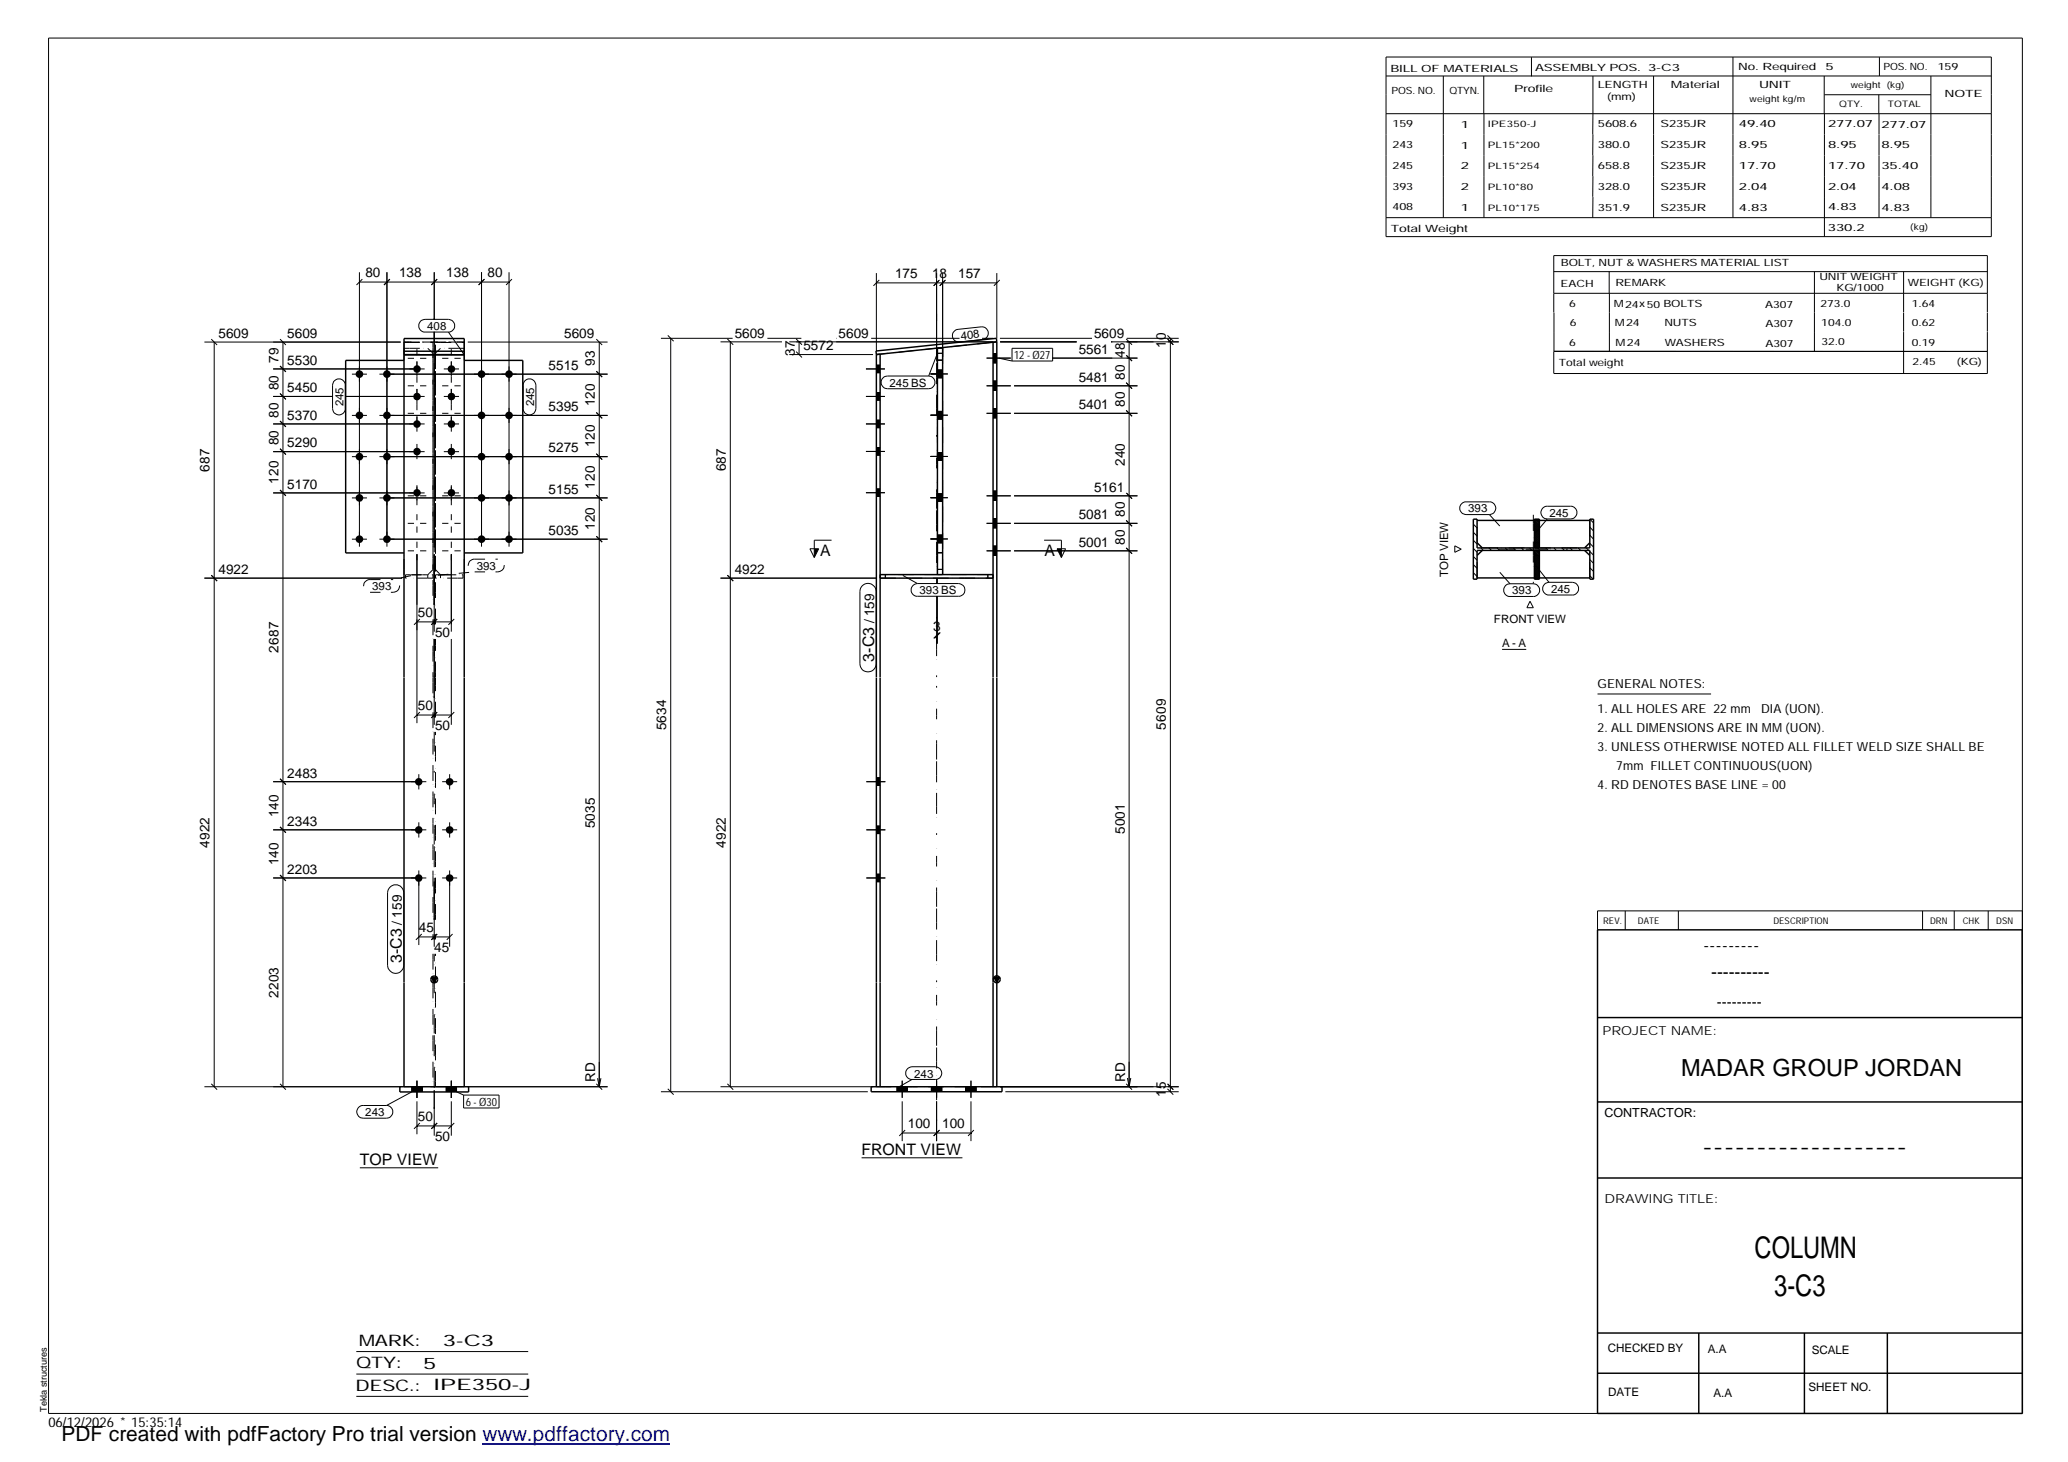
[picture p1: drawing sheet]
<svg xmlns="http://www.w3.org/2000/svg" width="420mm" height="297mm" viewBox="0 0 420 297" stroke-linecap="round" stroke-linejoin="round" font-family="sans-serif">
<g fill="none" stroke="#000" stroke-width=".2">
<path d="M9.9 7.7h401v279.5h-401zM281.6 11.6h123v36.5h-123zM281.6 15.4h123M293.2 15.4v28.8M301.5 15.4v7.7M311.1 11.6v3.9M323.6 15.4v16.2M336 15.4v28.8M352.1 11.6v32.6M370.6 15.4v7.7M370.7 19.2h21.6M381.7 19.2v3.9"/>
<path d="M381.8 11.6v3.8M392.3 15.4v28.8M281.6 23.1h123M301.5 23.1v21.1M323.6 31.6v4.2M323.6 35.8v4.2M370.7 23.1v25M381.8 23.1v21.1M73 55.3v55.8M73 57.3h30.4M73.6 56.7l-1.2 1.2M78.6 55.3v55.8"/>
<path d="M79.2 56.7l-1.2 1.2M88.2 55.3v9.7M88.8 56.7l-1.2 1.2M97.8 55.3v55.8M98.4 56.7l-1.2 1.2M103.4 55.3v55.8M104 56.7l-1.2 1.2M178.1 57.5h24.4M178.1 55.5v15.8M178.6 56.9l-1.1 1.2M190.3 55.5v17M190.9 56.9l-1.2 1.2"/>
<path d="M191.5 55.5v17M192.1 56.9l-1.2 1.2M202.5 55.5v13.2M203.1 56.9l-1.2 1.2M281.6 44.2h123M315.7 59.6h88.1M315.7 55.2h88.1M323.6 40v4.2M326.9 55.1v4.5M327 59.6v11.8M368.6 55.2v16.2M386.8 55.2v8.2"/>
<path d="M41.5 69.5h39.9M42.9 68.9l1.2 1.2M43.5 69.5v151.3M55.5 75h30.8M56.9 80l1.2 1.1M56.9 74.4l1.2 1.2M56.9 68.9l1.2 1.2M57.5 69.5v151.3M67.8 77.5a1.3 1.3 0 0 1 1.4-.5 1.3 1.3 0 0 1 .9 1.3v4.7a1.29 1.29 0 0 1-1.2 1.3 1.29 1.29 0 0 1-1.3-1.3v-4.7zM71.5 76h3M77.1 76h46.3M82.8 78.4h1.3"/>
<path d="M82.8 72.8h1.3M84.7 70.9v1.3M84.7 73.4v4.4M84.7 79v4.3M85.3 78.4h1.3M85.3 72.8h1.3M85.4 65.3l1-.4h4.7a1.29 1.29 0 0 1 1.3 1.3 1.29 1.29 0 0 1-1.3 1.3h-4.7a1.3 1.3 0 0 1-1.2-.8 1.3 1.3 0 0 1 .2-1.4zM88.2 67.4v43.8M89.8 78.4h1.3M89.8 72.8h1.3M90.2 75h3.1M91.1 67.5l3.2 4.6"/>
<path d="M91.7 70.9v1.3M91.7 73.4v4.4M91.7 79v4.3M92.3 78.4h1.3M92.3 72.8h1.3M95 69.5h28.4M106.6 77.4a1.31 1.31 0 0 1 1.5-.3 1.31 1.31 0 0 1 .8 1.2v4.7a1.29 1.29 0 0 1-1.3 1.3 1.29 1.29 0 0 1-1.3-1.3v-5zM121.2 75.4l1.1 1.2M121.2 68.9l1.1 1.2M121.8 69.5v151.3M134.3 68.7h14.5M135.7 68.1l1.2 1.2"/>
<path d="M136.3 68.7v153.1M146.4 69.5h12.5M147.8 68.9l1.2 1.1M148.4 69.5v151.3M155.9 68.7h6.9M160.4 69.5h41.4M160.4 72h17M161.8 71.4l1.1 1.2M161.8 68.9l1.1 1.1M162.3 69.5v2.5M169.9 68.7h.1M175.9 75h3.9"/>
<path d="M177 68.7h17.9M178.1 75.7h.7M178.1 74.2h.7M178.1 79.8h.7M179.2 76.9l.4-.3 .7-.2h8.4a1.29 1.29 0 0 1 1.3 1.3 1.29 1.29 0 0 1-1.3 1.3h-8.4a1.31 1.31 0 0 1-1.1-2.1zM189.1 76h3.5M190.5 76.7h1M190.5 75.2h1M190.5 71.8l-1.8 4.6M193.8 67.4l.6-.4 4.9-.6a1.3 1.3 0 0 1 1.5 1.1 1.3 1.3 0 0 1-1.2 1.5l-4.7 .5a1.31 1.31 0 0 1-1.2-.7 1.31 1.31 0 0 1 .1-1.4zM199.5 68.7h2.3M200.4 72.8h5"/>
<path d="M200.4 78.4h5M201.8 73.7h.7M201.8 71.8h.7M201.8 79.3h.7M201.8 77.4h.7M202.9 72.8l2.7 .5M203.2 68.7h18.7M203.2 69.5h15.5M205.6 70.8h8.3v2.5h-8.3zM206 78.4h25.1M213.8 72.8h17.3M225.8 69.5h13.7"/>
<path d="M228.8 77.8l1.2 1.2M228.8 72.2l1.2 1.1M228.8 68.9l1.2 1.1M228.9 68.7h10.6M229.4 69.5v151.3M237.2 68.9l1.2 1.1M237.2 68.1l1.2 1.2M237.8 68.7v153.1M315.7 71.4v4.4M315.7 71.4h88.1h-88M315.7 63.5v7.9M386.8 63.5v3.9"/>
<path d="M386.8 67.5v8.4M403.8 63.4v-11.5h-88.1v11.6M403.8 63.5v3.9M403.8 67.5v8.4h-88.1M55.5 80.5h12.1M55.5 86.1h30.8M55.5 91.8h30.8M56.9 99.6l1.2 1.1M56.9 91.2l1.2 1.2M56.9 85.5l1.2 1.2M70.1 80.5h16.2M71.5 84.4h3"/>
<path d="M71.5 92.8h3M77.1 84.4h46.3M77.1 92.8h46.3M82.8 84h1.3M84.7 84.6v3.1M84.7 90.2v3.1M84.7 98.6v4M85.3 84h1.3M89.8 84h1.3M90.2 80.5h3.1M90.2 86.1h3.1M90.2 91.8h3.1"/>
<path d="M91.7 84.6v3.1M91.7 90.2v3.1M91.7 98.6v4M92.3 84h1.3M121.2 92.2l1.1 1.2M121.2 83.8l1.1 1.2M175.9 80.5h3.9M175.9 86.1h3.9M175.9 91.7h3.9M178.1 81.3h.7M178.1 86.9h.7M178.1 85.4h.7"/>
<path d="M178.1 92.5h.7M178.1 91h.7M178.1 99.3h.7M189.1 84.4h3.5M189.1 92.7h3.5M190.5 85.1h1M190.5 83.6h1M190.5 93.5h1M190.5 92h1M200.4 84h5M201.8 84.9h.7M201.8 83h.7"/>
<path d="M201.8 99.8h.7M206 84h25.1M228.8 83.4l1.2 1.2M41.5 117.5h40.2M42.9 116.9l1.2 1.2M55.5 100.1h30.8M71.5 101.2h3M71.5 109.5h3M77.1 101.2h46.3M77.1 109.5h46.3M82.8 100.7h1.3M82.8 106.3h1.3"/>
<path d="M82.8 111.9h1.3M84.7 104.5v1.2M84.7 107v1.2M84.7 110.1v1.2M84.7 112.6v34.3M85.3 100.7h1.3M85.3 106.3h1.3M85.3 111.9h1.3M88.2 112.6v15.7M89.8 100.7h1.3M89.8 106.3h1.3M89.8 111.9h1.3"/>
<path d="M90.2 100.1h3.1M91.7 104.5v1.2M91.7 107v1.2M91.7 110.1v1.2M91.7 112.6v15.7M92.3 100.7h1.3M92.3 106.3h1.3M92.3 111.9h1.3M121.2 109l1.1 1.1M121.2 100.6l1.1 1.2M146.4 117.5h31.7M147.8 116.9l1.2 1.2"/>
<path d="M164.5 111.5h1.8l-.9 1.8zM169 109.8h-3.6v3.5M175.2 119a1.65 1.65 0 0 1 1.8-.4 1.65 1.65 0 0 1 1 1.6v14.7a1.65 1.65 0 0 1-1.6 1.6 1.65 1.65 0 0 1-1.7-1.6v-14.7l.1-.7zM175.9 100.1h3.9M178.1 100.9h.7M183.4 116.9l3 1.7M185.5 118.9l.9-.3h8.4a1.29 1.29 0 0 1 1.2 1.3 1.29 1.29 0 0 1-1.2 1.2h-8.4a1.28 1.28 0 0 1-1.2-.8 1.28 1.28 0 0 1 .3-1.4zM189.1 101.1h3.5M189.1 109.5h3.5M190.3 117.5v1.1M190.5 101.9h1M190.5 100.4h1"/>
<path d="M190.5 110.3h1M190.5 108.7h1M190.5 117.5v1.1M200.4 100.7h5M200.4 106.3h5M200.4 111.9h5M201.8 101.7h.7M201.8 107.3h.7M201.8 105.4h.7M201.8 112.8h.7M201.8 110.9h.7M206 100.7h25.1"/>
<path d="M206 106.3h25.1M206 111.9h25.1M212.1 109.8h3.5v3.5M214.8 111.5h1.7l-.9 1.8zM228.8 111.3l1.2 1.2M228.8 105.7l1.2 1.2M228.8 100.1l1.2 1.2-1.1-1.1M295.6 110.9l1.3 .7-1.3 .6zM296.8 102.5l.8-.5h5a1.29 1.29 0 0 1 1.3 1.3 1.29 1.29 0 0 1-1.3 1.2h-4.7a1.31 1.31 0 0 1-1.1-2zM299.3 106.5l.8 .8M299.3 108.1l.8 .8M299.3 109.8l.8 .8"/>
<path d="M299.3 111.4l.8 .8M299.3 113.1l.8 .7M299.3 114.7l.8 .8M299.3 116.4l.8 .7M299.9 105.5l.2 .1M300.9 111.3l.5 .5M302.5 111.3l.5 .5M302.6 104.5l2.1 2.4M304.2 111.3l.5 .5M304.7 116.3l2.1 2.3M305.8 111.3l.5 .5M305.9 119l.4-.3 .5-.1h4.7a1.29 1.29 0 0 1 1.3 1.3 1.29 1.29 0 0 1-1.3 1.3h-4.7a1.3 1.3 0 0 1-1.2-.8 1.3 1.3 0 0 1 .3-1.4z"/>
<path d="M307.5 111.3l.5 .5M309.1 111.3l.5 .5M310.8 111.3l.4 .5M311.9 111.8l-.2 .2M311.9 105.5l-.2 .1M311.9 114.8l2.8 3.5M312 111.8l-.3 .3M312 105.5l-.3 .2M312.2 111.8l-.5 .5M312.2 105.5l-.5 .4M312.3 111.8l-.6 .6M312.3 105.5l-.6 .5"/>
<path d="M312.4 111.3l.5 .5M312.4 111.8l-.7 .7M312.4 105.5l-.7 .7M312.6 111.8l-.9 .9M312.6 105.5l-.9 .8M312.7 111.8l-1 1M312.7 105.5l-1 1M312.8 111.1l-.3 .2M312.8 111.2l-.2 .1M312.8 111.9l-1.1 1M312.8 112l-1.1 1.1M312.8 112.2l-1.1 1"/>
<path d="M312.8 112.3l-1.1 1.1M312.8 112.5l-1.1 1M312.8 112.6l-1.1 1.1M312.8 112.8l-1.1 1M312.8 112.9l-1.1 1M312.8 113l-1.1 1.1M312.8 113.2l-1.1 1M312.8 113.3l-1.1 1.1M312.8 113.4l-1.1 1.1M312.8 113.6l-1.1 1M312.8 113.7l-1.1 1.1M312.8 113.9l-1.1 1"/>
<path d="M312.8 114l-1.1 1M312.8 114.2l-1.1 1M312.8 114.3l-1.1 1M312.8 114.5l-1.1 1M312.8 114.6l-1.1 1M312.8 114.7l-1.1 1.1M312.8 114.9l-1.1 1M312.8 115l-1.1 1.1M312.8 115.1l-1.1 1.1M312.8 115.3l-1.1 1M312.8 115.4l-1.1 1.1M312.8 115.6l-1.1 1"/>
<path d="M312.8 115.7l-1.1 1M312.8 115.9l-1.1 1M312.8 116l-1.1 1M312.8 116.1l-1.1 1.1M312.8 116.3l-1.1 1M312.8 116.4l-1.1 1.1M312.8 116.6l-1.1 1M312.8 116.7l-1 1M312.8 116.8l-.9 .9M312.8 117l-.7 .7M312.8 117.1l-.6 .6M312.8 117.2l-.5 .5"/>
<path d="M312.8 117.4l-.3 .3M312.8 117.5l-.2 .2M312.8 110.9l-.5 .4M312.8 110.8l-.6 .5M312.8 110.6l-.7 .7M312.8 110.5l-.9 .8M312.8 110.3l-1 1M312.8 110.2l-1.1 1M312.8 110.1l-1.1 1M312.8 109.9l-1.1 1.1M312.8 109.8l-1.1 1M312.8 109.6l-1.1 1.1"/>
<path d="M312.8 109.5l-1.1 1.1M312.8 109.3l-1.1 1.1M312.8 109.2l-1.1 1.1M312.8 109.1l-1.1 1M312.8 108.9l-1.1 1.1M312.8 108.8l-1.1 1M312.8 108.7l-1.1 1M312.8 108.5l-1.1 1M312.8 108.4l-1.1 1M312.8 108.2l-1.1 1.1M312.8 108.1l-1.1 1M312.8 107.9l-1.1 1.1"/>
<path d="M312.8 107.8l-1.1 1.1M312.8 107.6l-1.1 1.1M312.8 107.5l-1.1 1.1M312.8 107.4l-1.1 1M312.8 107.2l-1.1 1.1M312.8 107.1l-1.1 1M312.8 107l-1.1 1M312.8 106.8l-1.1 1.1M312.8 106.7l-1.1 1M312.8 106.5l-1.1 1.1M312.8 106.4l-1.1 1M312.8 106.2l-1.1 1.1"/>
<path d="M312.8 106.1l-1.1 1.1M312.8 105.9l-1.1 1.1M312.8 105.8l-1.1 1.1M312.8 105.7l-1.1 1.1M312.8 105.5l-1.1 1.1M313.4 103.2l.7-.3h5a1.29 1.29 0 0 1 1.3 1.2 1.29 1.29 0 0 1-1.3 1.3h-4.7a1.31 1.31 0 0 1-1.2-.8 1.31 1.31 0 0 1 .2-1.4zM314 118.5l.7-.2h4.7a1.29 1.29 0 0 1 1.3 1.3 1.29 1.29 0 0 1-1.3 1.3h-4.7a1.3 1.3 0 0 1-1.2-.9 1.3 1.3 0 0 1 .5-1.5zM314.1 111.3l.4 .5M314.4 105.4l-2.5 3M315.7 111.3l.5 .5M317.3 111.3l.5 .5M319 111.3l.5 .5"/>
<path d="M320.6 111.3l.5 .5M322.3 111.3l.5 .5M323 105.5l.8 .7M323 107.1l.8 .8M323 108.7l.8 .8M323 110.4l.8 .8M323 112l.8 .8M323 113.7l.8 .8M323 115.3l.8 .8M323 117l.7 .7M84.7 126.4h7M85.3 125.8l-1.2 1.1"/>
<path d="M88.2 129.8v17.5M88.8 125.8l-1.2 1.1M91.7 129.8v17.5M92.3 125.8l-1.2 1.1M190.3 121.1v9.7M190.3 129.1h.2M190.5 121.1v9.7M190.9 128.5l-1.2 1.2M191.1 128.5l-1.2 1.2M305.2 131.9h4.9M310.9 122.2l.6 1.3h-1.3zM55.5 158.8h31.1"/>
<path d="M56.9 158.2l1.2 1.2M84.7 145.3h7M85.1 157.3v3.1M85.3 144.7l-1.2 1.2M88.8 144.7l-1.2 1.2M89.8 158.8h3.1M91.4 157.3v3.1M92.3 144.7l-1.2 1.2M176 158.8h3.9M178.1 159.6h.7M178.1 158h.7M324.6 141h23"/>
<path d="M55.5 168.6h31.1M55.5 178.4h31.1M56.9 177.8l1.2 1.2M56.9 168l1.2 1.2M85.1 167.1v3.1M85.1 176.9v15.1M88.2 179.1v13.2M89.8 168.6h3.1M89.8 178.4h3.1M91.4 167.1v3.1M91.4 176.9v15.4M176 168.6h3.9"/>
<path d="M176 178.4h3.9M178.1 169.4h.7M178.1 167.8h.7M178.1 179.1h.7M178.1 177.6h.7M79.2 180.2a1.65 1.65 0 0 1 1.8-.3 1.65 1.65 0 0 1 1 1.5v14.7a1.65 1.65 0 0 1-1.6 1.7 1.65 1.65 0 0 1-1.7-1.7v-14.7l.2-.6zM85.1 190.4h6.3M85.7 189.8l-1.2 1.2M88.8 189.8l-1.2 1.2M91.9 189.8l-1.1 1.2M330.2 185.1v3.8M341 185.1v3.8"/>
<path d="M390.6 185.1v3.8M397 185.1v3.8M403.9 185.1v3.8M410.9 185.1h-86.3v3.8M84.7 219.6v3.5M91.7 219.6v3.5M121.4 219.1l.4 1.7M122.1 219.1l-.3 1.7M183.3 219.6v3.4M184.4 217.1l.9-.4h4.7a1.29 1.29 0 0 1 1.3 1.3 1.29 1.29 0 0 1-1.3 1.3h-4.7a1.28 1.28 0 0 1-1.2-.8 1.28 1.28 0 0 1 .3-1.4zM185.3 219.3l-3 1.7M190.3 219.6v3.4"/>
<path d="M197.3 219.6v3.4M229.1 219l.3 1.8M229.7 219l-.3 1.8M41.5 220.8h39.9M42.9 220.2l1.2 1.2M56.9 220.2l1.2 1.2M72.9 225l.6-.4h5a1.29 1.29 0 0 1 1.3 1.3 1.29 1.29 0 0 1-1.3 1.3h-4.7a1.31 1.31 0 0 1-1.2-.8 1.31 1.31 0 0 1 .3-1.4zM73.1 237.3h15.9M83.7 220.8v1.1M84 221.6l-5.5 3M84.7 223.8v6.6M84.7 228.8h7"/>
<path d="M85.3 228.2l-1.2 1.1M85.8 220.8v1.1M88.2 221.5v9.2M88.8 228.2l-1.2 1.1M90.7 220.8v1.1M91.7 223.8v6.9M91.7 221.3l2.5 1.2M92.3 228.2l-1.2 1.1M92.8 220.8v1.1M94.2 222.5h7.2v2.6h-7.2zM95 220.8h28.4M121.2 220.2l1.1 1.2"/>
<path d="M134.3 221.8h42M135.7 221.2l1.2 1.2M146.4 220.8h31M147.8 220.2l1.2 1.2M175 235.2h20.5M182.2 220.8v1M183.3 223.8v8M183.3 230.2h14M183.9 229.6l-1.2 1.2M184.4 220.8v1M189.2 220.8v1M190.3 223.8v8"/>
<path d="M190.9 229.6l-1.2 1.2M191.3 220.8v1M196.2 220.8v1M197.3 223.8v8M197.9 229.6l-1.2 1.2M198.3 220.8v1M203.2 220.8h36.3M204.3 221.8h35.2M228.8 220.2l1.2 1.2M237.2 221.2l1.2 1.2M237.2 220.2l1.2 1.2-1.1-1.2M72.4 274.6h34.9"/>
<path d="M72.4 279.2h34.9M72.4 283.7h34.9"/>
</g>
<g fill="#000">
<path d="M165.4 111.5h.9l-.9 1.8zM214.8 111.5h.8v1.8zM87.7 198.7h1.1l-.6 .9zM202 198.6h1.1l-.6 1z"/>
<path d="M178.1 74.2h.7v1.5h-.7z" fill-rule="evenodd"/>
<path d="M178.1 74.2h.7v1.5h-.7z" fill-rule="evenodd"/>
<path d="M190.5 75.2h1v1.5h-1z" fill-rule="evenodd"/>
<path d="M190.5 75.2h1v1.5h-1z" fill-rule="evenodd"/>
<path d="M201.8 71.8h.7v1.9h-.7z" fill-rule="evenodd"/>
<path d="M201.8 71.8h.7v1.9h-.7z" fill-rule="evenodd"/>
<path d="M201.8 77.4h.7v1.9h-.7z" fill-rule="evenodd"/>
<path d="M201.8 77.4h.7v1.9h-.7z" fill-rule="evenodd"/>
<path d="M178.1 79.8h.7v1.5h-.7z" fill-rule="evenodd"/>
<path d="M178.1 79.8h.7v1.5h-.7z" fill-rule="evenodd"/>
<path d="M178.1 85.4h.7v1.5h-.7z" fill-rule="evenodd"/>
<path d="M178.1 85.4h.7v1.5h-.7z" fill-rule="evenodd"/>
<path d="M178.1 91h.7v1.5h-.7z" fill-rule="evenodd"/>
<path d="M178.1 91h.7v1.5h-.7z" fill-rule="evenodd"/>
<path d="M190.5 83.6h1v1.5h-1z" fill-rule="evenodd"/>
<path d="M190.5 83.6h1v1.5h-1z" fill-rule="evenodd"/>
<path d="M190.5 92h1v1.5h-1z" fill-rule="evenodd"/>
<path d="M190.5 92h1v1.5h-1z" fill-rule="evenodd"/>
<path d="M201.8 83h.7v1.9h-.7z" fill-rule="evenodd"/>
<path d="M201.8 83h.7v1.9h-.7z" fill-rule="evenodd"/>
<path d="M178.1 99.3h.7v1.6h-.7z" fill-rule="evenodd"/>
<path d="M178.1 99.3h.7v1.6h-.7z" fill-rule="evenodd"/>
<path d="M190.5 100.4h1v1.5h-1z" fill-rule="evenodd"/>
<path d="M190.5 100.4h1v1.5h-1z" fill-rule="evenodd"/>
<path d="M190.5 108.7h1v1.6h-1z" fill-rule="evenodd"/>
<path d="M190.5 108.7h1v1.6h-1z" fill-rule="evenodd"/>
<path d="M201.8 99.8h.7v1.9h-.7z" fill-rule="evenodd"/>
<path d="M201.8 99.8h.7v1.9h-.7z" fill-rule="evenodd"/>
<path d="M201.8 105.4h.7v1.9h-.7z" fill-rule="evenodd"/>
<path d="M201.8 105.4h.7v1.9h-.7z" fill-rule="evenodd"/>
<path d="M201.8 110.9h.7v1.9h-.7z" fill-rule="evenodd"/>
<path d="M201.8 110.9h.7v1.9h-.7z" fill-rule="evenodd"/>
<path d="M178.1 158h.7v1.6h-.7z" fill-rule="evenodd"/>
<path d="M178.1 158h.7v1.6h-.7z" fill-rule="evenodd"/>
<path d="M178.1 167.8h.7v1.6h-.7z" fill-rule="evenodd"/>
<path d="M178.1 167.8h.7v1.6h-.7z" fill-rule="evenodd"/>
<path d="M178.1 177.6h.7v1.5h-.7z" fill-rule="evenodd"/>
<path d="M178.1 177.6h.7v1.5h-.7z" fill-rule="evenodd"/>
<path d="M83.7 220.8h2.1v1.1h-2.1z" fill-rule="evenodd"/>
<path d="M83.7 220.8h2.1v1.1h-2.1z" fill-rule="evenodd"/>
<path d="M83.7 220.8h2.1v1.1h-2.1z" fill-rule="evenodd"/>
<path d="M90.7 220.8h2.1v1.1h-2.1z" fill-rule="evenodd"/>
<path d="M90.7 220.8h2.1v1.1h-2.1z" fill-rule="evenodd"/>
<path d="M90.7 220.8h2.1v1.1h-2.1z" fill-rule="evenodd"/>
<path d="M182.2 220.8h2.2v1h-2.2z" fill-rule="evenodd"/>
<path d="M182.2 220.8h2.2v1h-2.2z" fill-rule="evenodd"/>
<path d="M189.2 220.8h2.1v1h-2.1z" fill-rule="evenodd"/>
<path d="M189.2 220.8h2.1v1h-2.1z" fill-rule="evenodd"/>
<path d="M196.2 220.8h2.1v1h-2.1z" fill-rule="evenodd"/>
<path d="M196.2 220.8h2.1v1h-2.1z" fill-rule="evenodd"/>
<circle cx="73" cy="76" r=".78"/>
<circle cx="78.6" cy="76" r=".78"/>
<circle cx="84.7" cy="75" r=".76"/>
<circle cx="91.7" cy="75" r=".76"/>
<circle cx="97.8" cy="76" r=".78"/>
<circle cx="103.4" cy="76" r=".78"/>
<circle cx="73" cy="92.8" r=".78"/>
<circle cx="73" cy="84.4" r=".78"/>
<circle cx="78.6" cy="92.8" r=".78"/>
<circle cx="78.6" cy="84.4" r=".78"/>
<circle cx="84.7" cy="80.6" r=".75"/>
<circle cx="84.7" cy="91.7" r=".75"/>
<circle cx="84.7" cy="86.2" r=".75"/>
<circle cx="91.7" cy="80.6" r=".75"/>
<circle cx="91.7" cy="91.7" r=".75"/>
<circle cx="91.7" cy="86.2" r=".75"/>
<circle cx="97.8" cy="92.8" r=".78"/>
<circle cx="97.8" cy="84.4" r=".78"/>
<circle cx="103.4" cy="92.8" r=".78"/>
<circle cx="103.4" cy="84.4" r=".78"/>
<circle cx="73" cy="101.2" r=".78"/>
<circle cx="73" cy="109.5" r=".78"/>
<circle cx="78.6" cy="109.5" r=".78"/>
<circle cx="78.6" cy="101.2" r=".78"/>
<circle cx="84.7" cy="100.1" r=".75"/>
<circle cx="91.7" cy="100.1" r=".75"/>
<circle cx="97.8" cy="101.2" r=".78"/>
<circle cx="97.8" cy="109.5" r=".78"/>
<circle cx="103.4" cy="101.2" r=".78"/>
<circle cx="103.4" cy="109.5" r=".78"/>
<circle cx="85.1" cy="158.8" r=".76"/>
<circle cx="91.3" cy="158.8" r=".77"/>
<circle cx="85.1" cy="168.6" r=".76"/>
<circle cx="85.1" cy="178.4" r=".75"/>
<circle cx="91.3" cy="168.6" r=".77"/>
<circle cx="91.4" cy="178.4" r=".76"/>
</g>
<g fill="none" stroke="#000" stroke-width=".2" stroke-dasharray="2.1 2.1" stroke-linecap="butt">
<path d="M189.1 76h3.5M190.5 76.7h1M190.5 75.2h1M189.1 84.4h3.5M189.1 92.7h3.5M190.5 85.1h1M190.5 83.6h1M190.5 93.5h1M190.5 92h1M75.2 117.8h4.7M75.2 117.8a1.29 1.29 0 0 0-1.3 1.2 1.29 1.29 0 0 0 1.3 1.3M83.5 117l-3.6 .8"/>
<path d="M89 116.9l7.4-.7M96.4 116.2h4.7M96.4 113.6h4.7M96.4 113.6a1.29 1.29 0 0 0-1.3 1.3 1.29 1.29 0 0 0 1.3 1.3M101.1 116.2a1.29 1.29 0 0 0 1.3-1.3 1.29 1.29 0 0 0-1.3-1.3M189.1 101.1h3.5M189.1 109.5h3.5M190.5 101.9h1M190.5 100.4h1M190.5 110.3h1M190.5 108.7h1M75.2 120.3h4.7"/>
<path d="M79.9 120.3a1.29 1.29 0 0 0 1.3-1.3 1.29 1.29 0 0 0-1.3-1.2"/>
</g>
<g fill="none" stroke="#000" stroke-width=".3">
<path d="M82.1 72.1h12.2M82.1 73.2h-11.9v39.1h11.9M82.1 71.4h12.2M94.3 73.2h11.9v39.1h-11.9M178.1 72v65.6M178.1 72h.7v65.6M190.5 73.2h1M202.5 69.5h-.7v68.1M202.5 69.5v68.1M202.5 69.5l-.1-.8-24.4 2.6 .1 .7M202.5 69.5l-24.4 2.5M178.8 116.7h23"/>
<path d="M178.8 117.5h23M190.5 116.7v-46h1v46M190.5 112.3h1M299.3 105.5h.8v5.8h22.9v-5.8h.8v12.2h-.8v-5.9h-22.9v5.9h-.8zM300.1 105.7h11.6M300.1 110.3l1.1 1M300.1 117.4h11.6M301.2 111.8l-1.1 1M311.7 111.3v-5.8h1.1v5.8M311.7 111.8v5.9h1.1v-5.9M312.8 105.7h10.2M312.8 117.4h10.2"/>
<path d="M321.9 111.8l1.1 1M323 110.3l-1.1 1M178.1 137.7v83.1M178.8 137.7v83.1M201.8 137.7v83.1M202.5 137.7v83.1M87.7 198.7h1.1l-.6 .9zM202 198.6h1.1l-.6 1zM324.6 188.9h86.2l.1 98.3h-86.3zM324.6 206.7h86.3M81.2 220.8h14v1.1h-14zM82.1 220.8v-152h12.2v152"/>
<path d="M177 220.8h26.6v1h-26.6zM324.6 239.3h86.3M324.6 223.9h86.3M324.6 270.8h86.3M324.6 279h86.3M345.1 270.8v16.4M366.6 270.8v16.4M383.5 270.8v16.4"/>
<circle cx="88.2" cy="199" r=".71"/>
<circle cx="202.5" cy="199" r=".7"/>
</g>
<g fill="none" stroke="#000" stroke-width=".2" stroke-dasharray="1.1 0 2.1 .7 0 1.4" stroke-linecap="butt">
<path d="M82.1 72.1v-2.6M82.1 72h5.9M82.1 69.6h5.9M82.1 73.2v-2.4M82.1 70.8h4.8M82.1 69.5h12.2M86.9 70.8l1.1 1M88 69.6v53.3M88 71.8v43.9M88.5 69.6h5.8M88.5 72h5.8M88.5 71.8v43.9"/>
<path d="M89.5 70.8l-1 1M94.3 72.1v-2.6M94.3 69.5h-12.2M94.3 73.2v-2.4M94.3 70.8h-4.8M190.5 71.8h1M191.5 70.7v46M191.5 73.2h-1M191.5 70.7h-1M191.5 71.8h-1M201.8 69.5l-23 2.5M82.1 116.8v-4.5"/>
<path d="M82.4 117.5v-.7M82.4 116.8h5.6M86.9 116.8h-4.8M86.9 116.8v.7M88 115.7l-1.1 1.1M88 117.5h-5.6M88 116.8v.7M88.5 115.7l1 1.1M88.5 116.8h5.6M88.5 117.5v-.7M89.5 116.8h4.8M89.5 116.8v.7"/>
<path d="M94.1 116.8v.7M94.1 117.5h-5.6M94.3 116.8v-4.5M178.8 117.5h23M178.8 117.5v-.8M179.9 117.5v-.8M190.5 115.7h1M190.5 116.7v-46M190.5 116.7h1M191.5 116.7h-1M191.5 112.3h-1M200.7 117.5v-.8"/>
<path d="M201.8 117.5v-.8M201.8 116.7h-23M201.8 116.7v.8M300.1 110.3v-4.6M300.1 117.4v-4.6M301.2 111.3h20.7M301.2 111.8h20.7M311.7 112.8h1.1M311.7 110.3h1.1M311.7 117.4h1.1M312.8 105.7h-1.1M323 105.7v4.6"/>
<path d="M323 117.4v-4.6M88 125.8v11.8M88 137.7v4.1M88.5 137.6v-7.8M88.5 126.9v-57.3M88 144.7v42.2M88.5 145.8v-8.1M88 193.8v5.8M88 189.8v1.1M88 199.6v21.2M88.5 199.6v-5.8M88.5 190.9v-1.1"/>
<path d="M88.5 186.9v-38.2M82.1 220.8h12.2M88.5 220.8v-21.2M202.5 220.8h-24.4"/>
</g>
<g fill="none" stroke="#000" stroke-width=".2" stroke-dasharray=".4 3.2 0 .7 1.4 0 2.8 .7 0 1.4 1.4 0 2.8" stroke-linecap="butt">
<path d="M88.2 65v-1.2M190.3 118.6v-54.9M311.5 118.6v-14M318.5 111.6h-14M88.2 137.6v-7.8M88.2 126.9v-1.1M88.2 122.9v-55.5M190.3 137.6v-9M190.3 125.7v-4.6M88.2 145.8v-1.1M88.2 141.8v-4.1M88.2 199.6v-5.8"/>
<path d="M88.2 190.9v-1.1M88.2 186.9v-38.2M190.3 199.5v-61.8M88.2 225.3v-25.7M190.3 227.8v-28.2"/>
</g>
<path d="M98 293.3h38.2" fill="none" stroke="#00f" stroke-width=".3"/>
<g font-size="6.1">
<text x="356.5" y="255.5">COLUMN</text>
<text x="360.5" y="263.3">3-C3</text>
</g>
<text font-size="4.8" x="341.5" y="218.6">MADAR GROUP JORDAN</text>
<text font-size="4.2" x="12.5" y="292.7">PDF created with pdfFactory Pro trial version www.pdffactory.com</text>
<g font-size="3.6">
<text x="346.1" y="193.2">---------</text>
<text x="347.7" y="198.6">----------</text>
<text x="345.8" y="234.2">-------------------</text>
</g>
<g font-size="3.2">
<text x="166.7" y="112.9">A</text>
<text x="212.2" y="112.9">A</text>
<text x="177.6" y="134.4" transform="rotate(-90 177.6 134.4)">3-C3</text>
<text x="81.7" y="195.7" transform="rotate(-90 81.7 195.7)">3-C3</text>
<text x="73.1" y="236.8">TOP VIEW</text>
<text x="175" y="234.7">FRONT VIEW</text>
<text x="72.9" y="273.5">MARK:</text>
<text x="90" y="273.5">3-C3</text>
<text x="72.4" y="278">QTY:</text>
<text x="86" y="278.1">5</text>
<text x="72.2" y="282.6">DESC.:</text>
<text x="88.1" y="282.4">IPE350-J</text>
</g>
<text font-size="3" x="348.8" y="204.5">---------</text>
<g font-size="2.8">
<text x="74.3" y="56.4">80</text>
<text x="81.1" y="56.4">138</text>
<text x="90.7" y="56.4">138</text>
<text x="99.1" y="56.4">80</text>
<text x="181.9" y="56.5">175</text>
<text x="189.4" y="56.5">18</text>
<text x="194.7" y="56.5">157</text>
<text x="44.4" y="68.7">5609</text>
<text x="58.4" y="68.7">5609</text>
<text x="114.6" y="68.7">5609</text>
<text x="149.3" y="68.6">5609</text>
<text x="163.2" y="71.2">5572</text>
<text x="170.4" y="68.6">5609</text>
<text x="219.2" y="72">5561</text>
<text x="222.3" y="68.6">5609</text>
<text x="236.9" y="70.6" transform="rotate(-90 236.9 70.6)">10</text>
<text x="56.6" y="73.8" transform="rotate(-90 56.6 73.8)">79</text>
<text x="58.4" y="74.2">5530</text>
<text x="111.5" y="75.2">5515</text>
<text x="120.9" y="74.3" transform="rotate(-90 120.9 74.3)">93</text>
<text x="161.5" y="72.3" transform="rotate(-90 161.5 72.3)">37</text>
<text x="219.2" y="77.5">5481</text>
<text x="228.5" y="77.1" transform="rotate(-90 228.5 77.1)">80</text>
<text x="228.5" y="72.7" transform="rotate(-90 228.5 72.7)">48</text>
<text x="56.6" y="79.3" transform="rotate(-90 56.6 79.3)">80</text>
<text x="58.4" y="79.7">5450</text>
<text x="111.5" y="83.6">5395</text>
<text x="120.9" y="82.5" transform="rotate(-90 120.9 82.5)">120</text>
<text x="219.2" y="83.1">5401</text>
<text x="228.5" y="82.7" transform="rotate(-90 228.5 82.7)">80</text>
<text x="56.6" y="84.9" transform="rotate(-90 56.6 84.9)">80</text>
<text x="58.4" y="85.3">5370</text>
<text x="42.6" y="95.8" transform="rotate(-90 42.6 95.8)">687</text>
<text x="56.6" y="90.5" transform="rotate(-90 56.6 90.5)">80</text>
<text x="58.4" y="90.9">5290</text>
<text x="111.5" y="91.9">5275</text>
<text x="120.9" y="90.9" transform="rotate(-90 120.9 90.9)">120</text>
<text x="147.5" y="95.8" transform="rotate(-90 147.5 95.8)">687</text>
<text x="228.5" y="94.7" transform="rotate(-90 228.5 94.7)">240</text>
<text x="56.6" y="98.3" transform="rotate(-90 56.6 98.3)">120</text>
<text x="58.4" y="99.3">5170</text>
<text x="111.5" y="100.3">5155</text>
<text x="120.9" y="99.3" transform="rotate(-90 120.9 99.3)">120</text>
<text x="222.3" y="99.9">5161</text>
<text x="120.9" y="107.7" transform="rotate(-90 120.9 107.7)">120</text>
<text x="219.2" y="105.5">5081</text>
<text x="228.5" y="105.1" transform="rotate(-90 228.5 105.1)">80</text>
<text x="111.5" y="108.7">5035</text>
<text x="219.2" y="111.1">5001</text>
<text x="228.5" y="110.6" transform="rotate(-90 228.5 110.6)">80</text>
<text x="44.4" y="116.7">4922</text>
<text x="149.3" y="116.6">4922</text>
<text x="84.9" y="125.4">50</text>
<text x="88.4" y="129.4">50</text>
<text x="177.6" y="126.6" transform="rotate(-90 177.6 126.6)">/ 159</text>
<text x="189.6" y="128.2">3</text>
<text x="56.6" y="132.6" transform="rotate(-90 56.6 132.6)">2687</text>
<text x="84.9" y="144.3">50</text>
<text x="88.4" y="148.3">50</text>
<text x="135.3" y="148.4" transform="rotate(-90 135.3 148.4)">5634</text>
<text x="236.9" y="148.2" transform="rotate(-90 236.9 148.2)">5609</text>
<text x="58.4" y="158">2483</text>
<text x="56.6" y="166.1" transform="rotate(-90 56.6 166.1)">140</text>
<text x="58.4" y="167.8">2343</text>
<text x="42.6" y="172.2" transform="rotate(-90 42.6 172.2)">4922</text>
<text x="120.9" y="168.3" transform="rotate(-90 120.9 168.3)">5035</text>
<text x="147.5" y="172.2" transform="rotate(-90 147.5 172.2)">4922</text>
<text x="228.5" y="169.4" transform="rotate(-90 228.5 169.4)">5001</text>
<text x="56.6" y="175.8" transform="rotate(-90 56.6 175.8)">140</text>
<text x="58.4" y="177.6">2203</text>
<text x="81.7" y="187.9" transform="rotate(-90 81.7 187.9)">/ 159</text>
<text x="85.1" y="189.4">45</text>
<text x="88.2" y="193.4">45</text>
<text x="56.6" y="202.7" transform="rotate(-90 56.6 202.7)">2203</text>
<text x="120.9" y="219.8" transform="rotate(-90 120.9 219.8)">RD</text>
<text x="228.6" y="219.8" transform="rotate(-90 228.6 219.8)">RD</text>
<text x="84.9" y="227.8">50</text>
<text x="236.9" y="222.9" transform="rotate(-90 236.9 222.9)">15</text>
<text x="88.4" y="231.8">50</text>
<text x="184.4" y="229.2">100</text>
<text x="191.4" y="229.2">100</text>
<text x="9.8" y="290">06/12/2026 * 15:35:14</text>
</g>
<g font-size="2.5">
<text x="324.6" y="139.9">GENERAL NOTES:</text>
<text x="324.6" y="148.7">2. ALL DIMENSIONS ARE IN MM (UON).</text>
<text x="324.6" y="144.9">1. ALL HOLES ARE 22 mm</text>
<text x="357.8" y="144.9">DIA (UON).</text>
<text x="324.6" y="152.5">3. UNLESS OTHERWISE NOTED ALL FILLET WELD SIZE SHALL BE</text>
<text x="324.6" y="160.2">4. RD DENOTES BASE LINE = 00</text>
<text x="328.4" y="156.4">7mm FILLET CONTINUOUS(UON)</text>
<text x="325.6" y="210.3">PROJECT NAME:</text>
<text x="326" y="226.9">CONTRACTOR:</text>
<text x="326" y="244.4">DRAWING TITLE:</text>
</g>
<g font-size="2.4">
<text x="326.7" y="274.7">CHECKED BY</text>
<text x="347" y="275">A.A</text>
<text x="368.1" y="275.1">SCALE</text>
<text x="326.7" y="283.6">DATE</text>
<text x="348.1" y="283.9">A.A</text>
<text x="367.5" y="282.6">SHEET NO.</text>
</g>
<g font-size="2.3">
<text x="86.8" y="67">408</text>
<text x="195.3" y="69" transform="rotate(-6 195.3 69)">408</text>
<text x="206" y="72.9">12- Ø27</text>
<text x="69.8" y="82.6" transform="rotate(-90 69.8 82.6)">245</text>
<text x="108.5" y="82.6" transform="rotate(-90 108.5 82.6)">245</text>
<text x="180.7" y="78.6">245 BS</text>
<text x="298.3" y="104.1">393</text>
<text x="314.8" y="105">245</text>
<text x="75.6" y="119.9">393</text>
<text x="96.9" y="115.8">393</text>
<text x="294.3" y="117.2" transform="rotate(-90 294.3 117.2)">TOP VIEW</text>
<text x="186.8" y="120.8">393 BS</text>
<text x="307.2" y="120.8">393</text>
<text x="315.1" y="120.5">245</text>
<text x="303.5" y="126.5">FRONT VIEW</text>
<text x="305.2" y="131.4">A - A</text>
<text x="185.7" y="218.9">243</text>
<text x="74.2" y="226.8">243</text>
<text x="94.6" y="224.7">6- Ø30</text>
</g>
<g font-size="2">
<text x="282.5" y="14.6">BILL OF MATERIALS</text>
<text x="311.9" y="14.4">ASSEMBLY POS.</text>
<text x="324.6" y="17.9">LENGTH</text>
<text x="334.9" y="14.4">3-C3</text>
<text x="339.5" y="17.9">Material</text>
<text x="353.1" y="14.2">No. Required</text>
<text x="357.4" y="17.9">UNIT</text>
<text x="370.9" y="14.2">5</text>
<text x="382.7" y="14.2">POS. NO.</text>
<text x="393.7" y="14.3">159</text>
<text x="282.7" y="19.1">POS. NO.</text>
<text x="294.5" y="19">QTYN.</text>
<text x="307.6" y="18.7">Profile</text>
<text x="326.5" y="20.4">(mm)</text>
<text x="395.1" y="19.6">NOTE</text>
<text x="282.9" y="25.8">159</text>
<text x="296.8" y="26">1</text>
<text x="324.7" y="25.9">5608.6</text>
<text x="337.4" y="25.9">S235JR</text>
<text x="353.3" y="25.9">49.40</text>
<text x="371.4" y="25.9">277.07</text>
<text x="382.3" y="25.9">277.07</text>
<text x="282.9" y="30">243</text>
<text x="282.9" y="34.3">245</text>
<text x="296.8" y="30.2">1</text>
<text x="296.8" y="34.4">2</text>
<text x="324.7" y="30.1">380.0</text>
<text x="324.7" y="34.4">658.8</text>
<text x="337.4" y="30.1">S235JR</text>
<text x="337.4" y="34.3">S235JR</text>
<text x="353.3" y="30.1">8.95</text>
<text x="353.3" y="34.4">17.70</text>
<text x="371.4" y="30.1">8.95</text>
<text x="371.4" y="34.3">17.70</text>
<text x="382.3" y="30.2">8.95</text>
<text x="382.3" y="34.4">35.40</text>
<text x="282.9" y="38.5">393</text>
<text x="296.8" y="38.6">2</text>
<text x="324.7" y="38.6">328.0</text>
<text x="337.4" y="38.6">S235JR</text>
<text x="353.3" y="38.6">2.04</text>
<text x="371.4" y="38.6">2.04</text>
<text x="382.3" y="38.6">4.08</text>
<text x="282.6" y="47.1">Total Weight</text>
<text x="282.9" y="42.7">408</text>
<text x="296.8" y="42.9">1</text>
<text x="324.7" y="42.8">351.9</text>
<text x="337.4" y="42.8">S235JR</text>
<text x="353.3" y="42.8">4.83</text>
<text x="371.4" y="46.9">330.2</text>
<text x="371.4" y="42.7">4.83</text>
<text x="382.3" y="42.9">4.83</text>
<text x="317.1" y="58.2">EACH</text>
<text x="317.1" y="54.1">BOLT, NUT &amp; WASHERS MATERIAL LIST</text>
<text x="328.2" y="58.2">REMARK</text>
<text x="369.7" y="57">UNIT WEIGHT</text>
<text x="373.1" y="59.1">KG/1000</text>
<text x="387.6" y="58.1">WEIGHT (KG)</text>
<text x="318.8" y="62.3">6</text>
<text x="327.9" y="62.5">M24x50 BOLTS</text>
<text x="358.6" y="62.5">A307</text>
<text x="369.9" y="62.5">273.0</text>
<text x="388.4" y="62.3">1.64</text>
<text x="318.8" y="70.3">6</text>
<text x="318.9" y="66.2">6</text>
<text x="328.1" y="66.3">M24</text>
<text x="328.3" y="70.3">M24</text>
<text x="338.2" y="66.3">NUTS</text>
<text x="338.2" y="70.3">WASHERS</text>
<text x="358.7" y="66.5">A307</text>
<text x="358.7" y="70.4">A307</text>
<text x="370" y="66.2">104.0</text>
<text x="370.1" y="70.1">32.0</text>
<text x="388.4" y="66.3">0.62</text>
<text x="388.4" y="70.2">0.19</text>
<text x="316.7" y="74.4">Total weight</text>
<text x="388.6" y="74.2">2.45</text>
<text x="397.6" y="74.2">(KG)</text>
</g>
<g font-size="1.9">
<text x="325.7" y="187.8">REV.</text>
<text x="332.8" y="187.6">DATE</text>
<text x="360.3" y="187.7">DESCRIPTION</text>
<text x="392.1" y="187.6">DRN</text>
<text x="398.8" y="187.6">CHK</text>
<text x="405.6" y="187.7">DSN</text>
<text x="9.5" y="286.8" transform="rotate(-90 9.5 286.8)">Tekla structures</text>
</g>
<g font-size="1.8">
<text x="376" y="17.9">weight (kg)</text>
<text x="355.5" y="20.7">weight kg/m</text>
<text x="373.6" y="21.7">QTY.</text>
<text x="383.5" y="21.8">TOTAL</text>
<text x="302.3" y="25.9">IPE350-J</text>
<text x="302.3" y="30.1">PL15*200</text>
<text x="302.3" y="34.3">PL15*254</text>
<text x="302.3" y="38.6">PL10*80</text>
<text x="302.3" y="42.8">PL10*175</text>
<text x="388.1" y="46.7">(kg)</text>
</g>
</svg>
